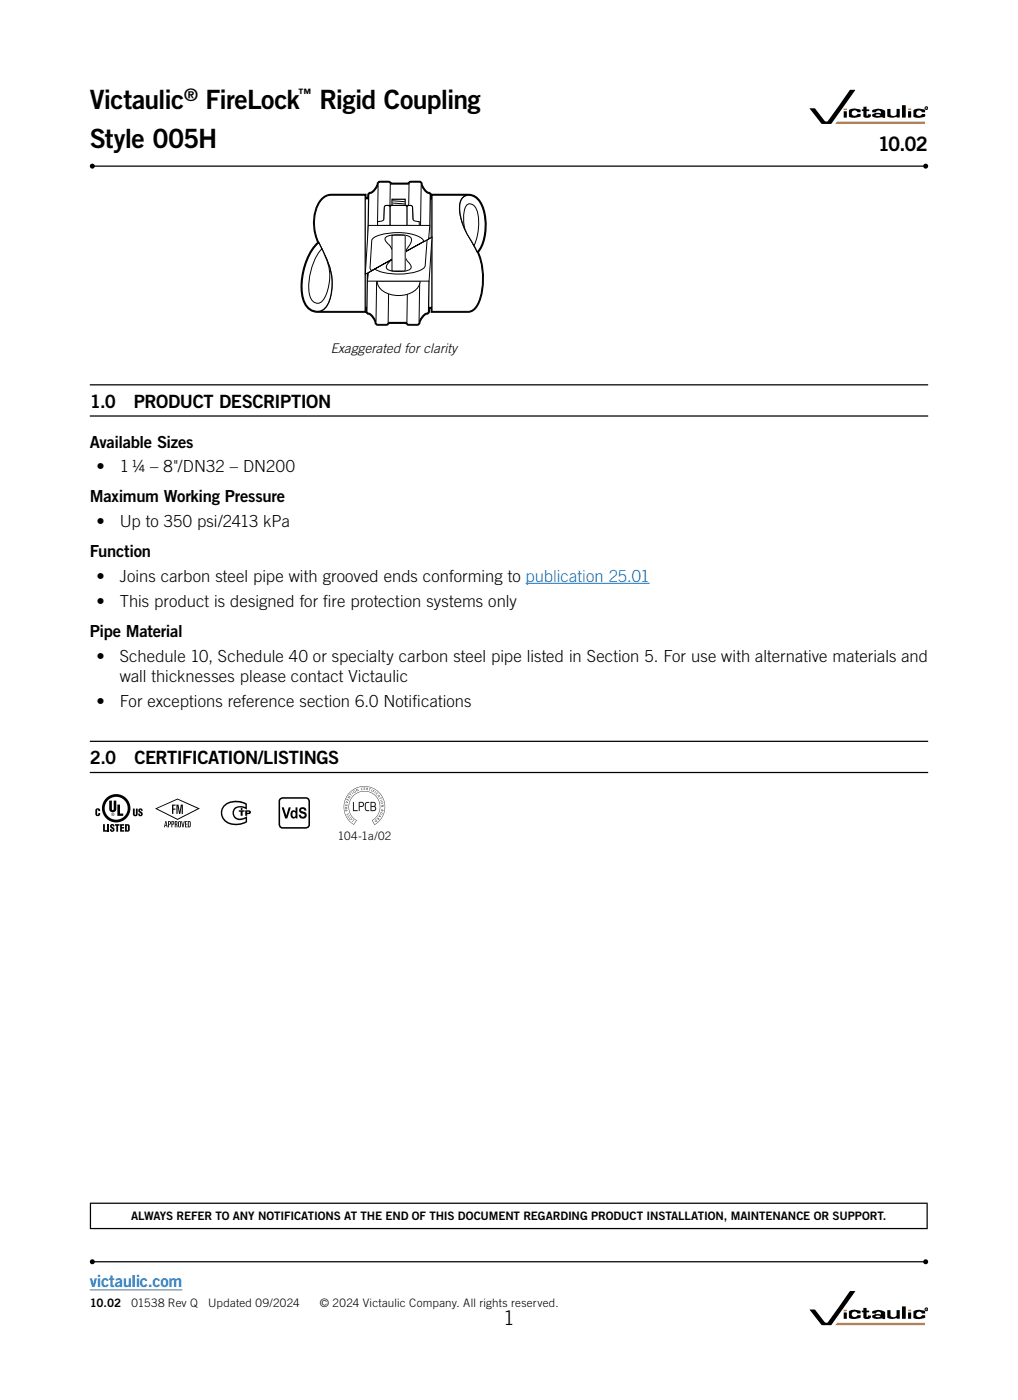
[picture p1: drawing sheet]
<svg xmlns="http://www.w3.org/2000/svg" width="216mm" height="297mm" viewBox="0 0 216 297" stroke-linecap="round" stroke-linejoin="round" font-family="sans-serif">
<path d="M111.5 123.7h26.3M19 273.6h19.7" fill="none" stroke="#1b75bc" stroke-width=".21"/>
<path d="M19 81.6h177.8M19 88.3h177.8M19 157.3h177.8M19 163.9h177.8M19 255.3h177.8M19.2 255.4v5.1M196.6 255.4v5.1M19 260.6h177.8" fill="none" stroke="#000" stroke-width=".26"/>
<path d="M68.2 42.4l1.3-.9 .7-.1h7.2v.8h.8v-.8a.67 .67 0 0 1 .7-.5l.7-.7 .5-.9a.59 .59 0 0 1 .5-.7h1.8l.4 .4h3.9l.4-.4h1.8a.57 .57 0 0 1 .5 .7l.2 .4a2.6 2.6 0 0 0 1.6 1.5l.1 .9 .3 .1v-.8h7.8a3.1 3.1 0 0 1 2.7 2.2 11.4 11.4 0 0 1-.3 9.1l-.6 .8a14.1 14.1 0 0 1-.1 11.4l-.6 .6-.6 .4-.6 .2h-7.7v-.9h-.7v.9a.66 .66 0 0 1-.7 .5l-.7 .7-.5 .8a.59 .59 0 0 1-.5 .7h-1.8l-.4-.4h-4l-.4 .4h-1.8a.57 .57 0 0 1-.4-.7l-.2-.4a2.61 2.61 0 0 0-1.6-1.4l-.1-1.1h-.4v.9h-10a3 3 0 0 1-2.9-2.3 13.3 13.3 0 0 1 3.1-12.3 9 9 0 0 1 .6-9.1z" fill="#fff"/>
<path d="M68.2 42.4l1.3-.9 .7-.1h7.2v.8h.8v-.8a.67 .67 0 0 1 .7-.5l.7-.7 .5-.9a.59 .59 0 0 1 .5-.7h1.8l.4 .4h3.9l.4-.4h1.8a.57 .57 0 0 1 .5 .7l.2 .4a2.6 2.6 0 0 0 1.6 1.5l.1 .9 .3 .1v-.8h7.8a3.1 3.1 0 0 1 2.7 2.2 11.4 11.4 0 0 1-.3 9.1l-.6 .8a14.1 14.1 0 0 1-.1 11.4l-.6 .6-.6 .4-.6 .2h-7.7v-.9h-.7v.9a.66 .66 0 0 1-.7 .5l-.7 .7-.5 .8a.59 .59 0 0 1-.5 .7h-1.8l-.4-.4h-4l-.4 .4h-1.8a.57 .57 0 0 1-.4-.7l-.2-.4a2.61 2.61 0 0 0-1.6-1.4l-.1-1.1h-.4v.9h-10a3 3 0 0 1-2.9-2.3 13.3 13.3 0 0 1 3.1-12.3 9 9 0 0 1 .6-9.1z" fill="none" stroke="#000" stroke-width=".62" stroke-linecap="butt"/>
<path d="M77.4 42.2h14.2v23h-14.2z" fill="#fff"/>
<path d="M77.4 42.2h14.2v23h-14.2z" fill="none" stroke="#000" stroke-width=".26"/>
<path d="M68.2 42.4l1.3-.9 .7-.1h7.2v24.7h-10a3.3 3.3 0 0 0 2.7-3.2 12.8 12.8 0 0 0-1.4-9.3l-.5-1a9.3 9.3 0 0 1 0-10.2z" fill="#fff"/>
<path d="M68.2 42.4l1.3-.9 .7-.1h7.2v24.7h-10a3.3 3.3 0 0 0 2.7-3.2 12.8 12.8 0 0 0-1.4-9.3l-.5-1a9.3 9.3 0 0 1 0-10.2z" fill="none" stroke="#000" stroke-width=".21"/>
<path d="M67.6 51.5a21.1 21.1 0 0 1 2.8 7.8 8.1 8.1 0 0 1-1.7 6.3 2.8 2.8 0 0 1-4.2-1.8 13.3 13.3 0 0 1 3.1-12.3z" fill="#fff"/>
<path d="M67.6 51.5a21.1 21.1 0 0 1 2.8 7.8 8.1 8.1 0 0 1-1.7 6.3 2.8 2.8 0 0 1-4.2-1.8 13.3 13.3 0 0 1 3.1-12.3z" fill="none" stroke="#000" stroke-width=".26"/>
<path d="M68.3 52.8a11.8 11.8 0 0 1 1.6 6.7l-.3 1.6a5.2 5.2 0 0 1-1.7 3.1 1.6 1.6 0 0 1-2.1-1.1 12.3 12.3 0 0 1 2.5-10.3z" fill="#fff"/>
<path d="M68.3 52.8a11.8 11.8 0 0 1 1.6 6.7l-.3 1.6a5.2 5.2 0 0 1-1.7 3.1 1.6 1.6 0 0 1-2.1-1.1 12.3 12.3 0 0 1 2.5-10.3z" fill="none" stroke="#000" stroke-width=".21"/>
<path d="M91.6 41.4h7.8a1.85 1.85 0 0 0-1.9 1.8 12.2 12.2 0 0 0 2.3 7.6 14.3 14.3 0 0 1 1.3 14.1l-.6 .6-.6 .4-.6 .2h-7.7z" fill="#fff"/>
<path d="M91.6 41.4h7.8a1.85 1.85 0 0 0-1.9 1.8 12.2 12.2 0 0 0 2.3 7.6 14.3 14.3 0 0 1 1.3 14.1l-.6 .6-.6 .4-.6 .2h-7.7z" fill="none" stroke="#000" stroke-width=".21"/>
<path d="M98.3 41.8a2.33 2.33 0 0 1 3.3 .9 10.9 10.9 0 0 1 .2 10l-.6 .8-.4-.9a23 23 0 0 1-3.2-7.3 3.9 3.9 0 0 1 .7-3.5z" fill="#fff"/>
<path d="M98.3 41.8a2.33 2.33 0 0 1 3.3 .9 10.9 10.9 0 0 1 .2 10l-.6 .8-.4-.9a23 23 0 0 1-3.2-7.3 3.9 3.9 0 0 1 .7-3.5z" fill="none" stroke="#000" stroke-width=".26"/>
<path d="M99.2 43.4a1.51 1.51 0 0 1 1.9 1.1 11.1 11.1 0 0 1-.6 7.6 12.3 12.3 0 0 1-2.2-4.9v-.8a4.3 4.3 0 0 1 .9-3z" fill="#fff"/>
<path d="M99.2 43.4a1.51 1.51 0 0 1 1.9 1.1 11.1 11.1 0 0 1-.6 7.6 12.3 12.3 0 0 1-2.2-4.9v-.8a4.3 4.3 0 0 1 .9-3z" fill="none" stroke="#000" stroke-width=".21"/>
<path d="M80.3 38.8l.3-.2h1.8l.4 .4h4l.3-.4h1.8a.57 .57 0 0 1 .5 .7l.2 .4a2.61 2.61 0 0 0 1.6 1.5l-.3 24.9a.67 .67 0 0 1-.7 .5l-.7 .7-.5 .8a.59 .59 0 0 1-.5 .7h-1.8l-.4-.4h-4l-.4 .4h-1.8a.57 .57 0 0 1-.4-.7l-.2-.4a2.61 2.61 0 0 0-1.6-1.4l.3-24.9a.67 .67 0 0 1 .7-.5l1-1.2z" fill="#fff"/>
<path d="M80.3 38.8l.3-.2h1.8l.4 .4h4l.3-.4h1.8a.57 .57 0 0 1 .5 .7l.2 .4a2.61 2.61 0 0 0 1.6 1.5l-.3 24.9a.67 .67 0 0 1-.7 .5l-.7 .7-.5 .8a.59 .59 0 0 1-.5 .7h-1.8l-.4-.4h-4l-.4 .4h-1.8a.57 .57 0 0 1-.4-.7l-.2-.4a2.61 2.61 0 0 0-1.6-1.4l.3-24.9a.67 .67 0 0 1 .7-.5l1-1.2z" fill="none" stroke="#000" stroke-width=".26"/>
<path d="M80.3 38.8l.3-.2h1.8l.4 .4-.5 29.4-.4 .4h-1.8l-.4-.4z" fill="#fff"/>
<path d="M80.3 38.8l.3-.2h1.8l.4 .4-.5 29.4-.4 .4h-1.8l-.4-.4z" fill="none" stroke="#000" stroke-width=".21"/>
<path d="M86.8 38.8l.3-.2h1.8l.4 .4-.4 29.4-.4 .4h-1.8l-.4-.4z" fill="#fff"/>
<path d="M86.8 38.8l.3-.2h1.8l.4 .4-.4 29.4-.4 .4h-1.8l-.4-.4z" fill="none" stroke="#000" stroke-width=".21"/>
<path d="M83.1 42.3h2.8v1.3h-2.8z" fill="#fff"/>
<path d="M83.1 42.3h2.8v1.3h-2.8z" fill="none" stroke="#000" stroke-width=".26"/>
<path d="M80 59.6h9.1a3.3 3.3 0 0 1-2.8 2.9 5.5 5.5 0 0 1-6-1.7z" fill="#fff"/>
<path d="M80 59.6h9.1a3.3 3.3 0 0 1-2.8 2.9 5.5 5.5 0 0 1-6-1.7z" fill="none" stroke="#000" stroke-width=".21"/>
<path d="M83.1 42.6l2.8 .2z" fill="#fff"/>
<path d="M83.1 42.6l2.8 .2" fill="none" stroke="#000" stroke-width=".21"/>
<path d="M83.1 43.1l2.8 .2z" fill="#fff"/>
<path d="M83.1 43.1l2.8 .2" fill="none" stroke="#000" stroke-width=".21"/>
<path d="M81.6 43.8l.3-.2h5.4l.2 .4 .1 3.8h-6.2z" fill="#fff"/>
<path d="M81.6 43.8l.3-.2h5.4l.2 .4 .1 3.8h-6.2z" fill="none" stroke="#000" stroke-width=".26"/>
<path d="M86.5 43.6h.6l.3 .2 .2 2.6a1.17 1.17 0 0 0 1.3 .6v.8h-2.6v-3.8z" fill="#fff"/>
<path d="M86.5 43.6h.6l.3 .2 .2 2.6a1.17 1.17 0 0 0 1.3 .6v.8h-2.6v-3.8z" fill="none" stroke="#000" stroke-width=".21"/>
<path d="M82.9 43.6h3l.3 .2 .1 4h-3.6v-3.8z" fill="#fff"/>
<path d="M82.9 43.6h3l.3 .2 .1 4h-3.6v-3.8z" fill="none" stroke="#000" stroke-width=".21"/>
<g fill="#fff">
<path d="M78 47.8h13.1v11.8h-13.1z"/>
<path d="M78.1 57.8l1.4-.7a12.3 12.3 0 0 0 9 .5 2.09 2.09 0 0 0 1.7-1.2l.4-5.5 1-.6-.6 9.3h-13.1z"/>
</g>
<path d="M78.1 57.8l1.4-.7a12.3 12.3 0 0 0 9 .5 2.09 2.09 0 0 0 1.7-1.2l.4-5.5 1-.6-.6 9.3h-13.1zM81.9 50.2a7.2 7.2 0 0 1 5.1 .1 1.25 1.25 0 0 1-.1 1.7l-1 1.4 5.4-2.9-3.8 2.1a2.31 2.31 0 0 0-1.6 1.3 3.4 3.4 0 0 0 1.2 2.3l.1 .6-.2 .3a6.8 6.8 0 0 1-4.8 .1 .87 .87 0 0 1 .2-1.4l.9-.8-5.3 2.9 4.4-2.4a1.49 1.49 0 0 0 .8-2.4l-.5-.9-.5-.5a.98 .98 0 0 1-.3-1.5z" fill="none" stroke="#000" stroke-width=".21"/>
<path d="M83.1 49.9h2.8v7.6h-2.8z" fill="#fff"/>
<path d="M83.1 49.9h2.8v7.6h-2.8z" fill="none" stroke="#000" stroke-width=".21"/>
<path d="M81.7 43.6h.8l.2 .4v3.8h-2.6v-.8h.1a1.1 1.1 0 0 0 1.2-.6l.1-2.4z" fill="#fff"/>
<path d="M81.7 43.6h.8l.2 .4v3.8h-2.6v-.8h.1a1.1 1.1 0 0 0 1.2-.6l.1-2.4z" fill="none" stroke="#000" stroke-width=".21"/>
<path d="M78.1 47.8h13.1l-.3 2.9-1 .6a1.96 1.96 0 0 0-1.5-1.3 12.8 12.8 0 0 0-9.1 .4l-.5 .6-.3 5.8 .3 .6-1.3 .8z" fill="#fff"/>
<path d="M78.1 47.8h13.1l-.3 2.9-1 .6a1.96 1.96 0 0 0-1.5-1.3 12.8 12.8 0 0 0-9.1 .4l-.5 .6-.3 5.8 .3 .6-1.3 .8z" fill="none" stroke="#000" stroke-width=".21"/>
<g fill="#000">
<path d="M20.4 171.5a.52 .52 0 0 1 .6 0 .52 .52 0 0 1 .2 .6h-.3l-.1-.3h-.2v1h.2l.1-.3h.3v.4a.57 .57 0 0 1-.9 0 1.45 1.45 0 0 1 .1-1.4zM21.9 174.8h.3v1.3h.5v.3h-.8zM22.8 174.8h.4v1.6h-.4zM23.2 169.8h.5v1.8l.2 .3 .2-.3v-1.8h.6v1.8a.75 .75 0 0 1-.8 .7 .75 .75 0 0 1-.7-.7zM23.4 175a.49 .49 0 0 1 .6-.2 .49 .49 0 0 1 .3 .5h-.4l-.1-.2-.1 .2a.57 .57 0 0 1 .6 .7 .57 .57 0 0 1-.8 .4l-.2-.5h.4l.1 .3 .1-.2-.5-.6zM24.4 174.8h.9v.4h-.3v1.2h-.3v-1.2h-.3zM24.9 170.7h.6v1.9h.6v.5h-1.2zM25.5 174.8h.8v.4h-.5v.3h.5v.3h-.5v.3h.6v.3h-.9zM28.2 171.5h.4v1.2l.1 .2 .1-.2v-1.2h.4l-.1 1.4a.52 .52 0 0 1-.5 .3 .52 .52 0 0 1-.4-.5zM29.4 171.7a.49 .49 0 0 1 .5-.2 .49 .49 0 0 1 .4 .5h-.4l-.1-.2-.1 .2a.57 .57 0 0 1 .5 .7 .57 .57 0 0 1-.7 .4l-.2-.5h.3l.2 .3 .1-.2-.6-.6zM36.5 170.7h.7v.2h-.4v.6h.4v.3h-.4v.9h-.3zM37.4 170.7h.5l.2 1.5 .3-1.5h.4v2h-.3v-1.8l-.3 1.8h-.2l-.3-1.8v1.8h-.3z"/>
<path d="M32.9 171.5l4.7-2.1 4.8 2.1-4.8 2.4v-.2l4.3-2.2-4.3-1.9-4.3 1.9 4.3 2.2v.2zM38.4 174.2h.2l.2 1 .2-1h.2l-.3 1.3h-.2zM39.3 174.2h.5v.1h-.4v.5h.3v.1h-.3v.5h.4v.1h-.5z"/>
<path d="M23.9 172.6l.1 .1zM23.8 172.6h.2l.1 .4-.2-.2-.1 .2zM23.6 172.8a.3 .3 0 0 0 .6 0 .3 .3 0 0 0-.6 0zM23.6 172.8a.35 .35 0 0 1 .7 0 .35 .35 0 0 1-.7 0z"/>
<path d="M26.9 175.1v1h.2v-.3v-.6zM26.5 174.8l.6 .1 .4 .1v1a.41 .41 0 0 1-.5 .4h-.5z"/>
<path d="M35.1 174.2l-.3 1.3h.2v-.3h.3l.1 .3h.2l-.3-1.3zM35.2 174.4l.1 .6h-.3z"/>
<path d="M35.8 174.3v.5l.2-.1v-.3zM35.6 174.2l.6 .1v.5l-.4 .1v.6h-.2z"/>
<path d="M36.5 174.3v.5l.2-.1v-.3zM36.4 174.2l.5 .1v.5l-.4 .1v.6h-.1z"/>
<path d="M37.2 174.3l.1 .5 .2-.2-.1-.2zM37.1 174.2l.5 .1v.5l-.1 .1h.1v.6h-.1l-.2-.6-.1 .6h-.1z"/>
<path d="M38 174.4v.8l.1 .2 .1-.9zM37.9 174.2l.5 .1v1a.33 .33 0 0 1-.6 .1z"/>
<path d="M40 174.3l.1 1.1 .1-.1 .1-.7-.1-.2zM39.8 174.2h.5l.1 .2-.1 1.1h-.5z"/>
<path d="M47.8 170.9a2.22 2.22 0 0 0-.5 2.4 2.22 2.22 0 0 0 2 1.4h1.2l1.1-.2 .5-.3v-.5a1.69 1.69 0 0 1-1.8 .2 1.69 1.69 0 0 1-1-1.5 1.57 1.57 0 0 1 2.3-1.3l.5 .1v-.5a4.2 4.2 0 0 0-4.3 .2zM47.7 170.6a4.3 4.3 0 0 1 4.7-.1v1.3a1.67 1.67 0 0 0-2.8 .3 1.31 1.31 0 0 0 .6 1.4 1.31 1.31 0 0 0 1.4 0l.8-.4v1.3a4.2 4.2 0 0 1-5-.4 2.38 2.38 0 0 1 .3-3.4z"/>
<path d="M59.7 171.3l.8 2.3h.4l.8-2.3h-.5l-.5 1.7-.5-1.7zM61.8 172.1a.86 .86 0 0 0-.2 1 .86 .86 0 0 0 .9 .5l.2-.2v.2h.4v-2.3h-.4v.8l-.5-.2zM62.1 172.4a.49 .49 0 0 1 .7 .3 .49 .49 0 0 1-.4 .6l-.4-.3zM63.6 171.4a.8 .8 0 0 0 0 .9 .8 .8 0 0 0 .8 .4l.2 .1a.42 .42 0 0 1-.4 .5 .42 .42 0 0 1-.4-.5l-.4 .1a.81 .81 0 0 0 .6 .8 .81 .81 0 0 0 .9-.5 .81 .81 0 0 0-.4-1l-.7-.3a.36 .36 0 0 1 .4-.3 .36 .36 0 0 1 .4 .4l.4-.1a.8 .8 0 0 0-.5-.7 .8 .8 0 0 0-.9 .2z"/>
</g>
<circle cx="24.6" cy="171.5" r="2.73" fill="none" stroke="#000" stroke-width=".58"/>
<g fill="#000">
<path d="M50.6 171.9h1.2v.3h-.3v.9h-.5v-.9h-.4z" fill-rule="evenodd"/>
<path d="M52.4 172.2v.2h.4v-.2zM52 171.9h.8a.41 .41 0 0 1 .4 .5 .41 .41 0 0 1-.5 .3h-.3v.4h-.4z" fill-rule="evenodd"/>
<circle cx="51.2" cy="171.6" r=".21"/>
</g>
<path d="M59.4 169.6l.6-.3 5.3 .1 .3 .6-.1 5.3-.7 .3-5.3-.1-.3-.6z" fill="none" stroke="#000" stroke-width=".33"/>
<g fill="#231815">
<path d="M74.8 173.8l.2 .2-.3 .4 .2-.4z"/>
<path d="M73.7 173.2l.2 .1 .2-.3 .2 .2-.2-.1-.2 .3z"/>
<path d="M73.5 172.8l.2 .1 .2-.3 .1 .2-.2-.2-.2 .3z"/>
<path d="M73.2 170.6v.2l.3-.1v.2h.1l.1-.2v.3l-.5-.1z"/>
<path d="M73.4 169.9l.4 .4-.6 .1 .5-.2z"/>
<path d="M73.6 169.4l-.1 .2 .2 .1 .1-.2-.1 .2 .2 .1 .1-.2-.1 .3-.4-.3z"/>
<path d="M73.9 168.8l.5 .3h-.6l.3 .3-.4-.3h.5z"/>
<path d="M74.4 168.3l-.1 .1 .3 .4-.4-.3-.1 .1z"/>
<path d="M74.5 168.1l.4 .3z"/>
<path d="M75.5 167.5l.5 .2-.1-.4 .2 .5-.5-.3 .1 .4z"/>
<path d="M76.6 167.1h.3l-.3 .3 .4 .2-.4-.1z"/>
<path d="M77.2 167.1h.2h-.2v.2h.2h-.2v.2l.2 .1h-.2z"/>
<path d="M78.3 167.2l.4 .1h-.2l-.1 .5v-.5z"/>
<path d="M78.9 167.4l-.1 .5z"/>
<path d="M79.2 167.6l.3 .1h-.2l-.1 .1 .2 .1-.2-.1-.2 .2z"/>
<path d="M79.7 167.8l-.3 .5z"/>
<path d="M80.7 169.1l.3 .3-.2-.1-.3 .2 .3-.3z"/>
<path d="M80.6 169.8l.5-.1z"/>
<path d="M80.8 170.8l.6-.1-.4 .4 .4 .1h-.5l.4-.4z"/>
<path d="M74.9 170.1l.2 .1v1.7h.7v.2h-.9z"/>
<path d="M77.4 170.4l.5-.3h.4v.2l-.6 .1-.1 .3v1l.2 .2h.5l-.1 .2a.63 .63 0 0 1-.8-.6z"/>
<path d="M74.2 168.1a4.3 4.3 0 0 0 .8 6.8l.6-.8a3.4 3.4 0 0 1-.9-5.1 3.4 3.4 0 0 1 5.1 0 3.4 3.4 0 0 1-.8 5.1l.5 .8a4.3 4.3 0 0 0 1.2-6.4 4.3 4.3 0 0 0-6.5-.4zM74.2 168.1a4.4 4.4 0 0 1 6.6 .4 4.4 4.4 0 0 1-1.4 6.5l-.5-1a3.3 3.3 0 0 0 .9-4.9 3.3 3.3 0 0 0-5.1 0 3.3 3.3 0 0 0 1 4.9l-.6 1a4.4 4.4 0 0 1-.9-6.9z"/>
<path d="M74.2 173.7a.2 .2 0 0 0 .4 0 .2 .2 0 0 0-.4 0zM74.1 173.7a.26 .26 0 0 1 .5 0 .26 .26 0 0 1-.5 0z"/>
<path d="M73.3 171.9v.1h.2zM73.2 171.8h.3l.3 .2-.5 .1z"/>
<path d="M73.2 171.3v.2h.2zM73.2 171.3l.5-.2-.2 .3 .2 .1h-.5z"/>
<path d="M75 168a.19 .19 0 0 0 .3 0 .19 .19 0 0 0-.3 0zM74.9 168a.26 .26 0 0 1 .5 0 .26 .26 0 0 1-.5 0z"/>
<path d="M77.8 167.2v.1h.1zM77.7 167.1l.3 .1v.5l-.2-.3-.1 .2z"/>
<path d="M80.2 168.8l.2 .2 .1-.2zM80 168.8h.6l-.3 .4-.1-.4z"/>
<path d="M80.8 170.2a.2 .2 0 0 0 .4 0 .2 .2 0 0 0-.4 0zM80.8 170.3a.26 .26 0 0 1 .5 0 .26 .26 0 0 1-.5 0z"/>
<path d="M81.1 171.9l.1 .1 .1-.1zM80.9 171.8l.1 .2v-.2zM80.8 171.7l.5 .1-.1 .3-.4-.1z"/>
<path d="M80.7 172.5a.19 .19 0 0 0 .3 0 .19 .19 0 0 0-.3 0zM80.6 172.6a.26 .26 0 0 1 .5 0 .26 .26 0 0 1-.5 0z"/>
<path d="M80.6 173.1l-.2 .1 .3 .1zM80.5 172.8l.3 .5h-.6l.3-.3z"/>
<path d="M80.3 173.7v.2l.1-.1zM80.1 173.4l.4 .3-.2 .2-.5-.2 .4-.1z"/>
<path d="M79.6 174v.2h.3zM79.6 173.9l.1-.1 .3 .4-.3 .2-.2-.2z"/>
<path d="M76.3 170.3l.6 .1v.5l-.6 .1zM76.1 170.1v2l.2-.1v-.8h.4a.59 .59 0 0 0 .5-.8 .59 .59 0 0 0-.9-.3z"/>
<path d="M78.8 171.2h.6l.1 .5-.7 .2zM78.8 170.3l.6 .1v.5l-.6 .1zM78.6 170.1v2a1.08 1.08 0 0 0 1.1-.3l.1-.3a.57 .57 0 0 1-.1-.9l-.2-.4z"/>
<circle cx="79.9" cy="168.4" r=".23"/>
</g>
<path d="M19.6 35.2h176.7M19.6 267.7h176.7" fill="none" stroke="#000" stroke-width=".26"/>
<g fill="#000">
<path d="M178.9 23.6l.7 .1-.1 1.3-.6-.1zM180.1 23.3a2.76 2.76 0 0 1 2.4 0v.5h-.6l-.4-.4a.61 .61 0 0 0-.7 .2 .61 .61 0 0 0-.1 .7l.4 .3 .4-.1 .4-.3h.6v.4a2.62 2.62 0 0 1-2.5 .1zM193.7 23.4a2.76 2.76 0 0 1 2.5-.1v.5h-.7l-.3-.3a.61 .61 0 0 0-.7 .1 .61 .61 0 0 0-.1 .8l.4 .2h.3l.5-.4h.6v.5a2.62 2.62 0 0 1-2.5 0z"/>
<circle cx="19.6" cy="35.2" r=".53"/>
<circle cx="196.3" cy="35.2" r=".53"/>
<circle cx="19.6" cy="267.7" r=".53"/>
<circle cx="196.3" cy="267.7" r=".53"/>
</g>
<path d="M179 23h.5l.1 .3-.6 .1z" fill="#f58220"/>
<path d="M192.6 23.6l.6 .1v1.2h-.6z" fill="#000"/>
<path d="M192.6 23h.6l.1 .3h-.7z" fill="#f58220"/>
<g fill="#000">
<path d="M183.1 22.7l.6-.1 .1 .6h.6l-.1 .4h-.5v1h.2l.1-.4 .6 .1a.81 .81 0 0 1-.4 .7 .81 .81 0 0 1-.9-.1l-.3-.2v-1.1l-.3-.1v-.3h.3zM188.2 23.1h.7v.6a.69 .69 0 0 0 .6 .9 .69 .69 0 0 0 .6-.9l.1-.6h.6v1.8l-.8-.1a1.92 1.92 0 0 1-1.8-.1zM191.3 22.3l.8 .1v2.5h-.8z"/>
<path d="M185.8 24.3a.49 .49 0 0 0 .4 .3 .49 .49 0 0 0 .4-.3zM185 23.4l.1-.1a2.59 2.59 0 0 1 2.6 .2v1.5h-.5l-.1-.2-.1 .1a2.35 2.35 0 0 1-2-.2l.1-.5a2.34 2.34 0 0 1 1.7-.2 .53 .53 0 0 0-.2-.5 .53 .53 0 0 0-.6 0l-.3 .3h-.7z"/>
<path d="M196.4 22.8l.1 .1zM196.4 22.8h.2v.3l-.1-.1-.1 .1z"/>
</g>
<circle cx="196.5" cy="22.9" r=".3" fill="none" stroke="#000" stroke-width=".21"/>
<path d="M177.6 25.8h18.5v.5h-19z" fill="#f58220"/>
<path d="M171.8 23h1.1l2 2.6 .4 .2 .6-.5 4.3-6.1 .1-.1h1l-5.1 7.2h-2zM178.9 278.5h.7l-.1 1.3-.6-.1zM180.1 278.2a2.76 2.76 0 0 1 2.4-.1v.5h-.6l-.4-.3a.61 .61 0 0 0-.7 .1 .61 .61 0 0 0-.1 .8l.4 .2h.4l.4-.4h.6v.5a2.62 2.62 0 0 1-2.5 0zM193.7 278.2a2.76 2.76 0 0 1 2.5 0v.5l-.7-.1-.3-.3a.61 .61 0 0 0-.7 .1 .61 .61 0 0 0-.1 .8l.4 .2h.3l.5-.4h.6v.5a2.62 2.62 0 0 1-2.5 0z" fill="#000"/>
<path d="M179 277.9h.5l.1 .2-.6 .1z" fill="#f58220"/>
<path d="M192.6 278.5h.6v1.3l-.6-.1z" fill="#000"/>
<path d="M192.6 277.8h.6l.1 .3-.7 .1z" fill="#f58220"/>
<g fill="#000">
<path d="M183.1 277.5h.6l.1 .5 .6 .1-.1 .3h-.5v1h.2l.1-.3h.6a.81 .81 0 0 1-.4 .7 .81 .81 0 0 1-.9 0l-.3-.2v-1.2h-.3v-.4h.3zM188.2 278h.7v.5a.69 .69 0 0 0 .6 .9 .69 .69 0 0 0 .6-.9l.1-.6h.6v1.8l-.8-.1a1.92 1.92 0 0 1-1.8-.1zM191.3 277.1l.8 .1v2.6l-.8-.1z"/>
<path d="M185.8 279.2a.49 .49 0 0 0 .4 .2 .49 .49 0 0 0 .4-.2zM185 278.2h.1a2.59 2.59 0 0 1 2.6 .1v1.5h-.5l-.1-.2-.1 .1a2.35 2.35 0 0 1-2-.2l.1-.4a2.34 2.34 0 0 1 1.7-.3 .53 .53 0 0 0-.2-.5 .53 .53 0 0 0-.6 .1l-.3 .3h-.7z"/>
<path d="M196.4 277.7h.1zM196.4 277.6h.2v.3l-.1-.1-.1 .1z"/>
</g>
<circle cx="196.5" cy="277.8" r=".3" fill="none" stroke="#000" stroke-width=".21"/>
<path d="M177.6 280.6h18.5v.5h-19z" fill="#f58220"/>
<path d="M171.8 277.8h1.1l2 2.7 .4 .1 .6-.5 4.3-6.1 .1-.1h1l-5.1 7.2h-2z" fill="#000"/>
<g font-size="5.6">
<text x="19" y="23.1">Victaulic</text>
<text x="43.6" y="23.1">FireLock</text>
<text x="67.7" y="23.1">Rigid Coupling</text>
<text x="19.1" y="31.4">Style 005H</text>
</g>
<g font-size="4.2">
<text x="186.2" y="32">10.02</text>
<text x="106.8" y="281.1">1</text>
</g>
<g font-size="3.9">
<text x="19" y="86.5">1.0</text>
<text x="28.4" y="86.5">PRODUCT DESCRIPTION</text>
<text x="19" y="162.2">2.0</text>
<text x="28.5" y="162.2">CERTIFICATION/LISTINGS</text>
</g>
<text font-size="3.7" x="39.1" y="21.4">®</text>
<g font-size="3.5">
<text x="19" y="94.9">Available Sizes</text>
<text x="20.4" y="100.2">•</text>
<text x="25.4" y="100.2">11</text>
<text x="27.9" y="100.2">/</text>
<text x="27.9" y="100.2">4 – 8&quot;/DN32 – DN200</text>
<text x="19" y="106.5">Maximum Working Pressure</text>
<text x="20.4" y="111.8">•</text>
<text x="25.4" y="111.8">Up to 350 psi/2413 kPa</text>
<text x="19" y="118.2">Function</text>
<text x="20.4" y="123.4">•</text>
<text x="25.4" y="123.4">Joins carbon steel pipe with grooved ends conforming to publication 25.01</text>
<text x="20.4" y="128.8">•</text>
<text x="25.4" y="128.8">This product is designed for f</text>
<text x="68.6" y="128.8">ire protection systems only</text>
<text x="19" y="135.1">Pipe Material</text>
<text x="20.4" y="140.4">•</text>
<text x="25.4" y="140.4">Schedule 10, Schedule 40 or specialty carbon steel pipe listed in Section 5. For use with alternative materials and</text>
<text x="20.4" y="150">•</text>
<text x="25.4" y="144.6">wall thicknesses please contact Victaulic</text>
<text x="25.4" y="150">For exceptions reference section 6.0 Notif</text>
<text x="87.5" y="150">ications</text>
</g>
<text font-size="3.5" fill="#1b75bc" x="19" y="272.9">victaulic.com</text>
<g font-size="2.8">
<text x="63.3" y="20.8">™</text>
<text x="70.1" y="75">Exaggerated for clarity</text>
<text x="71.6" y="74.2">Exaggerated for clarity</text>
</g>
<g font-size="2.5">
<text x="71.7" y="178.2">104-1a/02</text>
<text x="27.8" y="258.8">ALWAYS REFER TO ANY NOTIFICATIONS AT THE END OF THIS DOCUMENT REGARDING PRODUCT INSTALLATION, MAINTENANCE OR SUPPORT.</text>
<text x="19" y="277.2">10.02</text>
<text x="27.9" y="277.2">01538 Rev Q</text>
<text x="44.2" y="277.2">Updated 09/2024</text>
<text x="67.8" y="277.2">© 2024 Victaulic Company. All rights reserved.</text>
</g>
</svg>
